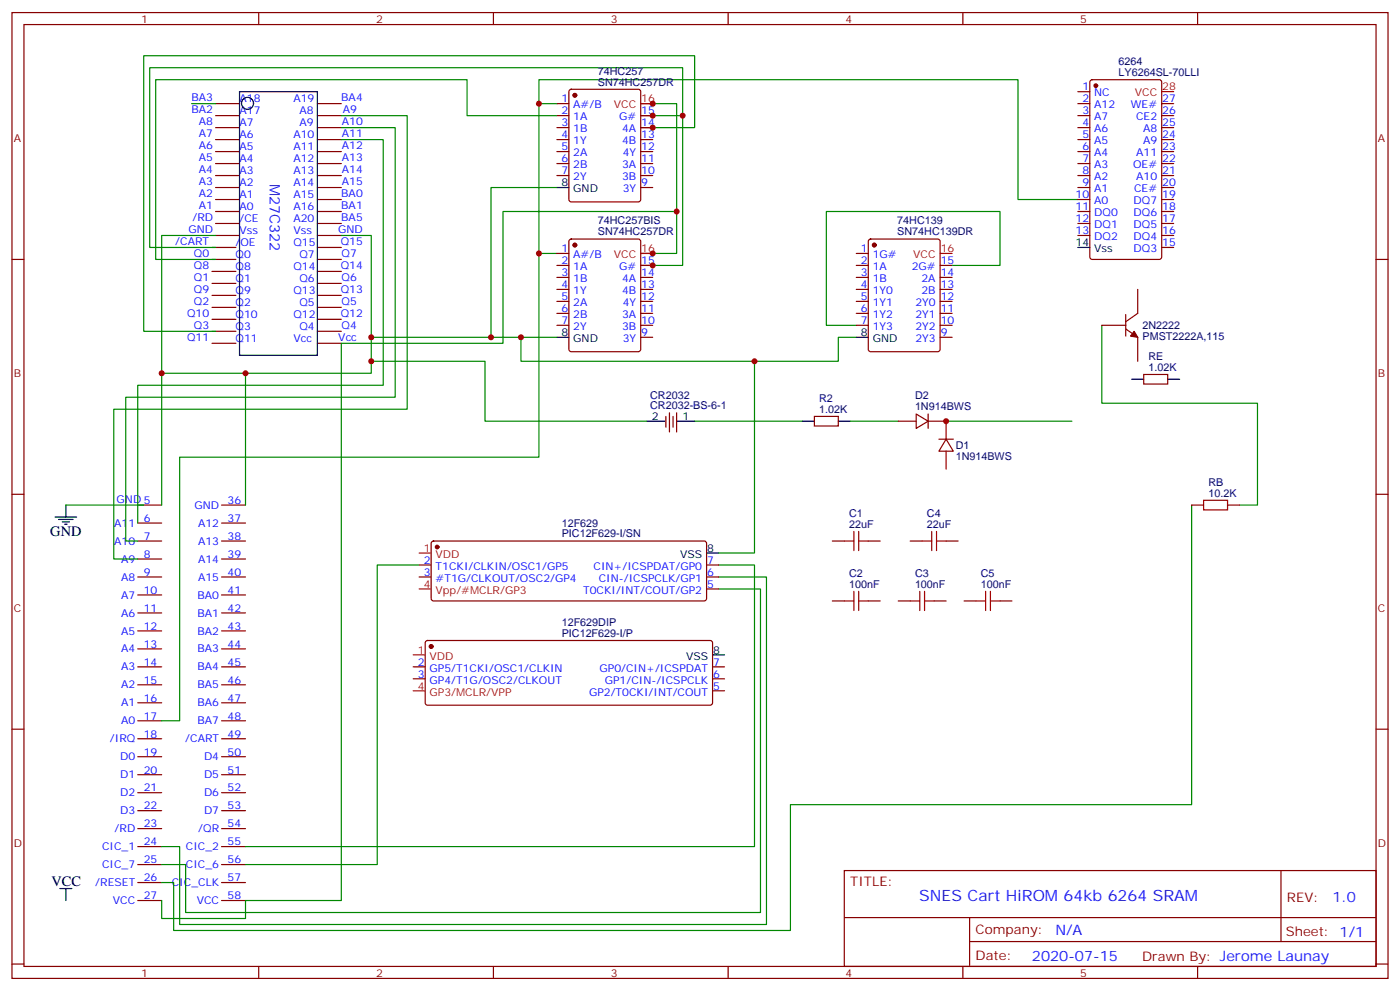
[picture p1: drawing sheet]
<svg xmlns="http://www.w3.org/2000/svg" width="412mm" height="292mm" viewBox="0 0 412 292" stroke-linecap="round" stroke-linejoin="round" font-family="sans-serif">
<g fill="none" stroke="#870000" stroke-width=".35">
<path d="M3.5 3.7h405.4v284.3h-405.4zM7.1 7.2h398.2v277.3h-398.2zM76.2 3.7v3.5M145.3 3.7v3.5M214.5 3.7v3.5M283.6 3.7v3.5M352.8 3.7v3.5M63.5 30.5h7.1M63.5 34h7.1M63.5 37.6h7.1M93.5 30.5h7M93.5 34h7"/>
<path d="M93.5 37.6h7M164 30.5h3.6M164 34h3.6M164 37.6h3.6M167.8 26.5l.5-.2h19.7l.7 .4v32l-.4 .7h-20l-.7-.4v-32zM188.7 34h3.6M188.7 37.6h3.6M317.5 30.5h3.5M317.5 34h3.5M317.5 37.6h3.5M317.5 27h3.5M321.3 23.7l.4-.2h19.8l.6 .4 .1 51.8-.5 .6-20 .1-.6-.5-.1-51.7z"/>
<path d="M342.2 30.5h3.5M342.2 34h3.5M342.2 37.6h3.5M63.5 41.1h7.1M63.5 44.6h7.1M63.5 48.2h7.1M63.5 51.7h7.1M63.5 55.2h7.1M63.5 58.7h7.1M93.5 41.1h7M93.5 44.6h7M93.5 48.2h7"/>
<path d="M93.5 51.7h7M93.5 55.2h7M93.5 58.7h7M164 41.1h3.6M164 44.6h3.6M164 48.2h3.6M164 51.7h3.6M188.7 41.1h3.6M188.7 44.6h3.6M188.7 48.2h3.6M188.7 51.7h3.6M188.7 55.2h3.6"/>
<path d="M317.5 41.1h3.5M317.5 44.6h3.5M317.5 48.2h3.5M317.5 51.7h3.5M317.5 55.2h3.5M317.5 58.7h3.5M342.2 41.1h3.5M342.2 44.6h3.5M342.2 48.2h3.5M342.2 51.7h3.5M342.2 55.2h3.5M342.2 58.7h3.5"/>
<path d="M3.5 76.4h3.6M62.4 76.4h7.1M62.4 72.8h7.1M62.4 79.9h7.1M63.5 62.3h7.1M63.5 65.8h7.1M63.5 69.3h7.1M93.5 76.4h7M93.5 62.3h7M93.5 65.8h7M93.5 69.3h7M93.5 72.8h7"/>
<path d="M93.5 79.9h7M164 74.6h3.6M164 78.1h3.6M167.8 70.6l.5-.2h19.7l.7 .4v32l-.4 .7h-20l-.7-.4v-32zM188.7 78.1h3.6M252.2 74.6h3.6M252.2 78.1h3.6M256 70.6l.5-.2h19.7l.7 .4v32l-.4 .7h-20l-.7-.4v-32zM276.9 78.1h3.6M317.5 62.3h3.5M317.5 65.8h3.5M317.5 69.3h3.5"/>
<path d="M342.2 62.3h3.5M342.2 65.8h3.5M342.2 69.3h3.5M342.2 72.8h3.5M405.3 76.4h3.6M62.4 83.4h7.1M62.4 87h7.1M62.4 90.5h7.1M62.4 94h7.1M62.4 97.5h7.1M93.5 83.4h7M93.5 87h7"/>
<path d="M93.5 90.5h7M93.5 94h7M93.5 97.5h7M164 81.7h3.6M164 85.2h3.6M164 88.7h3.6M164 92.3h3.6M164 95.8h3.6M188.7 81.7h3.6M188.7 85.2h3.6M188.7 88.7h3.6M188.7 92.3h3.6"/>
<path d="M188.7 95.8h3.6M188.7 99.3h3.6M252.2 81.7h3.6M252.2 85.2h3.6M252.2 88.7h3.6M252.2 92.3h3.6M252.2 95.8h3.6M276.9 81.7h3.6M276.9 85.2h3.6M276.9 88.7h3.6M276.9 92.3h3.6M276.9 95.8h3.6"/>
<path d="M276.9 99.3h3.6M324.6 95.8h7M331.6 96.8l3.5 2.5v7.1M331.6 92.6v6.4M335.1 85.2v7.1l-3.5 2.4M62.4 101.1h7.1M93.5 101.1h7M336.9 110.2h7.1v2.9h-7.1zM196.1 122.6v3.2M197.2 121.5v5.7M198.3 122.6v3.2M199.3 121.5v5.7"/>
<path d="M239.9 122.6h7v2.8h-7zM264.6 124h5.3M269.9 121.9l3.5 2.1-3.5 2.1zM273.4 124h5.3v5.3M273.4 121.9v4.2M276.6 129.3h4.2M278.7 129.3l2.1 3.5h-4.2zM278.7 132.8v5.3M3.5 145.5h3.6M40.6 148.7h7M40.6 154h7M40.6 159.3h7"/>
<path d="M65.3 148.7h7M65.3 154h7M65.3 159.3h7M127.2 159.5l.5-.2h80l.4 .7v16.2l-.2 .5-.5 .2h-79.7l-.5-.2-.2-.5v-16.2zM245.2 159.3h3.5M255.8 159.3h3.5M268.1 159.3h3.5M278.7 159.3h3.5M351 148.7h3.5M361.6 148.7h3.5M405.3 145.5h3.6M40.6 164.6h7"/>
<path d="M40.6 169.9h7M40.6 175.2h7M65.3 164.6h7M65.3 169.9h7M65.3 175.2h7M123.5 169.9h3.5M123.5 166.3h3.5M208.1 169.9h3.6M208.1 166.3h3.6M208.1 173.4h3.6M245.2 176.9h3.5M255.8 176.9h3.5"/>
<path d="M264.6 176.9h3.5M275.2 176.9h3.5M284 176.9h3.5M294.6 176.9h3.5M40.6 180.4h7M40.6 185.7h7M40.6 191h7M40.6 196.3h7M65.3 180.4h7M65.3 185.7h7M65.3 191h7M65.3 196.3h7"/>
<path d="M121.7 196.3h3.5M121.7 199.8h3.5M125.5 188.8l.4-.2h83.6l.4 .7v17.6l-.2 .5-.5 .2h-83.3l-.5-.2-.2-.5v-17.6zM209.9 196.3h3.5M209.9 199.8h3.5M3.5 214.7h3.6M40.6 201.6h7M40.6 206.9h7M40.6 212.2h7M40.6 217.5h7M65.3 201.6h7M65.3 206.9h7"/>
<path d="M65.3 212.2h7M65.3 217.5h7M209.9 203.4h3.5M405.3 214.7h3.6M40.6 222.8h7M40.6 228.1h7M40.6 233.4h7M40.6 238.7h7M65.3 222.8h7M65.3 228.1h7M65.3 233.4h7M65.3 238.7h7"/>
<path d="M40.6 243.9h7M40.6 249.2h7M40.6 254.5h7M40.6 259.8h7M65.3 243.9h7M65.3 249.2h7M65.3 254.5h7M65.3 259.8h7M248.7 256.3h156.6v28.2h-156.6zM377.3 256.3v20.9M40.6 265.1h7M65.3 265.1h7"/>
<path d="M248.7 270.1h156.5M285.6 277.2h119.6M285.6 270.1v14.2M3.5 283.8h3.6M76.2 284.5v3.5M145.3 284.5v3.5M214.5 284.5v3.5M283.6 284.5v3.5M352.8 284.5v3.5M405.3 283.8h3.6"/>
</g>
<g fill="none" stroke="#000" stroke-width=".35">
<path d="M70.6 27h22.9v77.6h-22.9zM164 55.2h3.6M317.5 72.8h3.5M164 99.3h3.6M252.2 99.3h3.6M333.4 111.7h3.5M344 111.7h3.5M190.5 124h5.3M199.3 124h5.3M236.4 124h3.5M246.9 124h3.6M16.2 152.2h6.4"/>
<path d="M17.3 152.9h4.2M18.3 153.6h2.2M19 154.3h.8M19.4 148.7v3.5M208.1 162.8h3.6M209.9 192.8h3.5M17.6 261.6h3.6M19.4 261.6v3.5"/>
<circle cx="72.9" cy="30.4" r="1.76"/>
</g>
<g fill="none" stroke="#008700" stroke-width=".35">
<path d="M56.4 30.5h7.1M100.5 37.6h15.9v79.3h-79.4v42.4h3.6M100.5 34h19.4v86.5h-86.4v44.1h7.1M158.7 30.5v-7h141.2v35.2h17.6M164 34h-26.4v-10.5h-91.7v52.9h17.6M164 30.5h-5.3v44.1h5.3M188.7 30.5h10.6v31.8h-51.1v38.8h-47.7v164h-28.2v5.3h-24.7v-5.3M188.7 34h12.4v-14.1h-157v52.9h19.4M188.7 37.6h15.9v-21.2h-162.3v81.1h21.2M201.1 34v44.1h-12.4M100.5 41.1h12.4v72.3h-72.3v40.6M164 55.2h-19.4v44.1h-35.2"/>
<path d="M63.5 69.3h-15.9v79.4M100.5 69.3h8.9v40.6h-61.8M158.7 74.6v60h-105.8v77.6h-5.3M199.3 62.3v12.3h-10.6M280.5 78.1h14.1v-15.8h-51.2v33.5h8.8M144.6 99.3h19.4M153.5 99.3v7.1h93.4v-7.1h5.3M324.6 95.8v22.9h45.8v30h-5.3M72.3 109.9v38.8M109.4 106.4h33.5v17.6h47.6M222.2 106.4v56.4h-10.5M204.6 124h31.8"/>
<path d="M250.5 124h14.1M278.7 124h37M19.4 148.7h22.9M351 148.7v88.2h-118.2v37h-181.6v-14.1h-3.6M123.5 166.3h-12.4v88.2h-38.8M211.7 166.3h10.5v82.9h-149.9M211.7 169.9h14.1v102.3h-172.9v-23h-5.3M211.7 173.4h12.3v95.2h-169.3v-14.1h-7.1"/>
</g>
<g fill="#870000" stroke="#870000" stroke-width=".35">
<path d="M334.1 97.5l1 1.8-2.1-.3z"/>
<circle cx="128.8" cy="161" r=".53"/>
<circle cx="169.3" cy="28" r=".53"/>
<circle cx="169.3" cy="72.1" r=".53"/>
<circle cx="257.5" cy="72.1" r=".53"/>
<circle cx="322.8" cy="25.2" r=".53"/>
<circle cx="127" cy="190.3" r=".53"/>
</g>
<path d="M188.7 30.5h3.6M342.2 27h3.5M188.7 74.6h3.6M276.9 74.6h3.6M123.5 162.8h3.5M123.5 173.4h3.5M121.7 192.8h3.5M121.7 203.4h3.5" fill="none" stroke="#f00" stroke-width=".35"/>
<g fill="none" stroke="#a10000" stroke-width=".35">
<path d="M248.7 159.3h2.8M251.5 156.5v5.6M252.9 156.5v5.6M252.9 159.3h2.9M271.6 159.3h2.9M274.5 156.5v5.6M275.9 159.3h2.8M275.9 156.5v5.6M354.5 147.3h7.1v2.8h-7.1zM248.7 176.9h2.8M251.5 174.1v5.6M252.9 176.9h2.9"/>
<path d="M252.9 174.1v5.6M268.1 176.9h2.8M270.9 174.1v5.6M272.3 176.9h2.9M272.3 174.1v5.6M287.5 176.9h2.8M290.3 174.1v5.6M291.7 176.9h2.9M291.7 174.1v5.6"/>
</g>
<g fill="#c00">
<circle cx="278.7" cy="124" r=".88"/>
<circle cx="109.4" cy="106.4" r=".88"/>
<circle cx="153.5" cy="99.3" r=".88"/>
<circle cx="144.6" cy="99.3" r=".88"/>
<circle cx="199.3" cy="62.3" r=".88"/>
<circle cx="158.8" cy="74.6" r=".88"/>
<circle cx="109.4" cy="99.3" r=".88"/>
<circle cx="47.6" cy="109.9" r=".88"/>
<circle cx="72.3" cy="109.9" r=".88"/>
<circle cx="201.1" cy="34" r=".88"/>
<circle cx="158.8" cy="30.5" r=".88"/>
<circle cx="222.3" cy="106.4" r=".88"/>
<circle cx="192.3" cy="37.6" r=".88"/>
<circle cx="192.3" cy="34" r=".88"/>
<circle cx="192.3" cy="30.5" r=".88"/>
<circle cx="192.3" cy="78.1" r=".88"/>
<circle cx="192.3" cy="74.6" r=".88"/>
</g>
<text font-size="4.6" fill="#00f" x="270.8" y="265.3">SNES Cart HiROM 64kb 6264 SRAM</text>
<g font-size="4.2" fill="#00f">
<text x="79.5" y="54" transform="rotate(90 79.5 54)">M27C322</text>
<text x="392.5" y="265.6">1.0</text>
<text x="310.9" y="275.1">N/A</text>
<text x="304" y="282.9">2020-07-15</text>
</g>
<g font-size="4.2">
<text x="14.8" y="157.9">GND</text>
<text x="15.2" y="260.9">VCC</text>
</g>
<g font-size="3.9" fill="#800">
<text x="250.5" y="260.9">TITLE:</text>
<text x="379.1" y="265.6">REV:</text>
<text x="287.4" y="275.1">Company:</text>
<text x="378.7" y="275.7">Sheet: 1/1</text>
<text x="287.4" y="282.8">Date:</text>
<text x="336.4" y="282.8">Drawn By: Jerome Launay</text>
</g>
<g font-size="3.2" fill="#800">
<text x="41.6" y="6.7">1</text>
<text x="110.8" y="6.7">2</text>
<text x="179.9" y="6.7">3</text>
<text x="249.1" y="6.7">4</text>
<text x="318.2" y="6.7">5</text>
<text x="4.1" y="41.8">A</text>
<text x="405.9" y="41.8">A</text>
<text x="4.1" y="110.9">B</text>
<text x="405.9" y="110.9">B</text>
<text x="4.1" y="180.1">C</text>
<text x="405.9" y="180.1">C</text>
<text x="4.1" y="249.2">D</text>
<text x="405.9" y="249.2">D</text>
<text x="41.6" y="287.5">1</text>
<text x="110.8" y="287.5">2</text>
<text x="179.9" y="287.5">3</text>
<text x="249.1" y="287.5">4</text>
<text x="318.2" y="287.5">5</text>
</g>
<g font-size="3.2" fill="#000080">
<text x="176.1" y="22">74HC257</text>
<text x="329.5" y="22.3">LY6264SL-70LLI</text>
<text x="329.5" y="19.1">6264</text>
<text x="176.1" y="25.2">SN74HC257DR</text>
<text x="176.1" y="69.3">SN74HC257DR</text>
<text x="176.1" y="66.1">74HC257BIS</text>
<text x="264.3" y="69.3">SN74HC139DR</text>
<text x="264.3" y="66.1">74HC139</text>
<text x="336.5" y="100.1">PMST2222A,115</text>
<text x="336.5" y="96.9">2N2222</text>
<text x="338.3" y="106">RE</text>
<text x="338.3" y="109.2">1.02K</text>
<text x="191.5" y="117.3">CR2032</text>
<text x="241.3" y="118.3">R2</text>
<text x="269.5" y="117.6">D2</text>
<text x="191.5" y="120.5">CR2032-BS-6-1</text>
<text x="241.3" y="121.5">1.02K</text>
<text x="269.5" y="120.8">1N914BWS</text>
<text x="281.5" y="135.4">1N914BWS</text>
<text x="281.5" y="132.2">D1</text>
<text x="356" y="143">RB</text>
<text x="356" y="146.2">10.2K</text>
<text x="165.5" y="155">12F629</text>
<text x="250.1" y="155.4">22uF</text>
<text x="250.1" y="152.2">C1</text>
<text x="273.1" y="155.4">22uF</text>
<text x="273.1" y="152.2">C4</text>
<text x="165.5" y="158.2">PIC12F629-I/SN</text>
<text x="250.1" y="173">100nF</text>
<text x="250.1" y="169.8">C2</text>
<text x="269.5" y="173">100nF</text>
<text x="269.5" y="169.8">C3</text>
<text x="288.9" y="173">100nF</text>
<text x="288.9" y="169.8">C5</text>
<text x="165.5" y="184.3">12F629DIP</text>
<text x="165.5" y="187.5">PIC12F629-I/P</text>
</g>
<g font-size="3.2" fill="#00f">
<text x="56.4" y="29.8">BA3</text>
<text x="100.5" y="29.8">BA4</text>
<text x="318.8" y="26.6">1</text>
<text x="322.3" y="28.4">NC</text>
<text x="56.4" y="33.3">BA2</text>
<text x="70.6" y="30.2">A18</text>
<text x="70.6" y="33.7">A17</text>
<text x="86.4" y="30.2">A19</text>
<text x="88.2" y="33.7">A8</text>
<text x="100.9" y="33.3">A9</text>
<text x="165.4" y="30.2">1</text>
<text x="165.4" y="33.7">2</text>
<text x="168.9" y="31.9">A#/B</text>
<text x="168.9" y="35.5">1A</text>
<text x="182.4" y="35.5">G#</text>
<text x="188.9" y="33.7">15</text>
<text x="318.8" y="30.2">2</text>
<text x="318.8" y="33.7">3</text>
<text x="322.3" y="31.9">A12</text>
<text x="322.3" y="35.5">A7</text>
<text x="333.1" y="31.9">WE#</text>
<text x="334.7" y="35.5">CE2</text>
<text x="342.4" y="33.7">26</text>
<text x="342.4" y="30.2">27</text>
<text x="58.6" y="36.9">A8</text>
<text x="58.6" y="40.4">A7</text>
<text x="70.6" y="37.2">A7</text>
<text x="70.6" y="40.7">A6</text>
<text x="86.4" y="40.7">A10</text>
<text x="88.2" y="37.2">A9</text>
<text x="100.7" y="40.4">A11</text>
<text x="100.7" y="36.9">A10</text>
<text x="165.4" y="37.2">3</text>
<text x="165.4" y="40.7">4</text>
<text x="168.9" y="39">1B</text>
<text x="183.2" y="39">4A</text>
<text x="188.9" y="40.7">13</text>
<text x="188.9" y="37.2">14</text>
<text x="318.8" y="37.2">4</text>
<text x="318.8" y="40.7">5</text>
<text x="322.3" y="39">A6</text>
<text x="336.7" y="39">A8</text>
<text x="342.4" y="40.7">24</text>
<text x="342.4" y="37.2">25</text>
<text x="58.6" y="43.9">A6</text>
<text x="58.6" y="47.4">A5</text>
<text x="70.6" y="44.3">A5</text>
<text x="70.6" y="47.8">A4</text>
<text x="86.4" y="47.8">A12</text>
<text x="86.4" y="44.3">A11</text>
<text x="100.7" y="47.4">A13</text>
<text x="100.7" y="43.9">A12</text>
<text x="165.4" y="44.3">5</text>
<text x="165.4" y="47.8">6</text>
<text x="168.9" y="42.5">1Y</text>
<text x="168.9" y="46">2A</text>
<text x="183.2" y="42.5">4B</text>
<text x="183.5" y="46">4Y</text>
<text x="188.9" y="47.8">11</text>
<text x="188.9" y="44.3">12</text>
<text x="318.8" y="44.3">6</text>
<text x="318.8" y="47.8">7</text>
<text x="322.3" y="42.5">A5</text>
<text x="322.3" y="46">A4</text>
<text x="334.7" y="46">A11</text>
<text x="336.7" y="42.5">A9</text>
<text x="342.4" y="47.8">22</text>
<text x="342.4" y="44.3">23</text>
<text x="58.6" y="51">A4</text>
<text x="70.6" y="51.3">A3</text>
<text x="86.4" y="51.3">A13</text>
<text x="100.7" y="51">A14</text>
<text x="165.4" y="51.3">7</text>
<text x="168.9" y="49.6">2B</text>
<text x="168.9" y="53.1">2Y</text>
<text x="183.2" y="53.1">3B</text>
<text x="183.2" y="49.6">3A</text>
<text x="188.9" y="51.3">10</text>
<text x="318.8" y="51.3">8</text>
<text x="322.3" y="49.6">A3</text>
<text x="322.3" y="53.1">A2</text>
<text x="333.8" y="49.6">OE#</text>
<text x="334.7" y="53.1">A10</text>
<text x="342.4" y="51.3">21</text>
<text x="58.6" y="54.5">A3</text>
<text x="58.6" y="58">A2</text>
<text x="70.6" y="54.9">A2</text>
<text x="70.6" y="58.4">A1</text>
<text x="86.4" y="58.4">A15</text>
<text x="86.4" y="54.9">A14</text>
<text x="100.5" y="58">BA0</text>
<text x="100.7" y="54.5">A15</text>
<text x="183.5" y="56.6">3Y</text>
<text x="188.9" y="54.9">9</text>
<text x="316.8" y="58.4">10</text>
<text x="318.8" y="54.9">9</text>
<text x="322.3" y="56.6">A1</text>
<text x="334.1" y="56.6">CE#</text>
<text x="342.4" y="58.4">19</text>
<text x="342.4" y="54.9">20</text>
<text x="56.7" y="65.1">/RD</text>
<text x="58.6" y="61.6">A1</text>
<text x="70.6" y="61.9">A0</text>
<text x="70.6" y="65.4">/CE</text>
<text x="86.4" y="65.4">A20</text>
<text x="86.4" y="61.9">A16</text>
<text x="100.5" y="65.1">BA5</text>
<text x="100.5" y="61.6">BA1</text>
<text x="316.8" y="61.9">11</text>
<text x="316.8" y="65.4">12</text>
<text x="322.3" y="60.1">A0</text>
<text x="322.3" y="63.7">DQ0</text>
<text x="333.9" y="63.7">DQ6</text>
<text x="333.9" y="60.1">DQ7</text>
<text x="342.4" y="65.4">17</text>
<text x="342.4" y="61.9">18</text>
<text x="55.5" y="68.6">GND</text>
<text x="70.6" y="69">Vss</text>
<text x="86.4" y="69">Vss</text>
<text x="99.6" y="68.6">GND</text>
<text x="316.8" y="69">13</text>
<text x="322.3" y="67.2">DQ1</text>
<text x="322.3" y="70.7">DQ2</text>
<text x="333.9" y="70.7">DQ4</text>
<text x="333.9" y="67.2">DQ5</text>
<text x="342.4" y="69">16</text>
<text x="51.6" y="72.1">/CART</text>
<text x="57.1" y="75.6">Q0</text>
<text x="69.4" y="72.4">/OE</text>
<text x="69.4" y="75.9">Q0</text>
<text x="86.4" y="72.5">Q15</text>
<text x="88.2" y="76">Q7</text>
<text x="100.4" y="72.1">Q15</text>
<text x="100.6" y="75.7">Q7</text>
<text x="165.4" y="74.3">1</text>
<text x="165.4" y="77.8">2</text>
<text x="168.9" y="76">A#/B</text>
<text x="188.9" y="77.8">15</text>
<text x="253.6" y="74.3">1</text>
<text x="253.6" y="77.8">2</text>
<text x="257.1" y="76">1G#</text>
<text x="277.1" y="77.8">15</text>
<text x="333.9" y="74.3">DQ3</text>
<text x="342.4" y="72.5">15</text>
<text x="57.1" y="79.1">Q8</text>
<text x="57.1" y="82.6">Q1</text>
<text x="69.4" y="79.5">Q8</text>
<text x="69.4" y="83">Q1</text>
<text x="86.4" y="79.6">Q14</text>
<text x="88.2" y="83.1">Q6</text>
<text x="100.4" y="79.2">Q14</text>
<text x="100.6" y="82.7">Q6</text>
<text x="165.4" y="81.3">3</text>
<text x="168.9" y="79.6">1A</text>
<text x="168.9" y="83.1">1B</text>
<text x="182.4" y="79.6">G#</text>
<text x="183.2" y="83.1">4A</text>
<text x="188.9" y="81.3">14</text>
<text x="253.6" y="81.3">3</text>
<text x="257.1" y="79.6">1A</text>
<text x="257.1" y="83.1">1B</text>
<text x="268.6" y="79.6">2G#</text>
<text x="271.4" y="83.1">2A</text>
<text x="277.1" y="81.3">14</text>
<text x="57.1" y="86.2">Q9</text>
<text x="57.1" y="89.7">Q2</text>
<text x="69.4" y="86.5">Q9</text>
<text x="86.4" y="86.6">Q13</text>
<text x="100.4" y="86.3">Q13</text>
<text x="100.6" y="89.8">Q5</text>
<text x="165.4" y="84.8">4</text>
<text x="165.4" y="88.4">5</text>
<text x="168.9" y="86.6">1Y</text>
<text x="183.2" y="86.6">4B</text>
<text x="188.9" y="88.4">12</text>
<text x="188.9" y="84.8">13</text>
<text x="253.6" y="84.8">4</text>
<text x="253.6" y="88.4">5</text>
<text x="257.1" y="86.6">1Y0</text>
<text x="271.4" y="86.6">2B</text>
<text x="277.1" y="88.4">12</text>
<text x="277.1" y="84.8">13</text>
<text x="55.1" y="93.2">Q10</text>
<text x="69.4" y="90">Q2</text>
<text x="69.4" y="93.6">Q10</text>
<text x="86.4" y="93.7">Q12</text>
<text x="88.2" y="90.1">Q5</text>
<text x="100.4" y="93.3">Q12</text>
<text x="165.4" y="91.9">6</text>
<text x="165.4" y="95.4">7</text>
<text x="168.9" y="90.1">2A</text>
<text x="168.9" y="93.7">2B</text>
<text x="183.2" y="93.7">3A</text>
<text x="183.5" y="90.1">4Y</text>
<text x="188.9" y="95.4">10</text>
<text x="188.9" y="91.9">11</text>
<text x="253.6" y="91.9">6</text>
<text x="253.6" y="95.4">7</text>
<text x="257.1" y="90.1">1Y1</text>
<text x="257.1" y="93.7">1Y2</text>
<text x="269.6" y="93.7">2Y1</text>
<text x="269.6" y="90.1">2Y0</text>
<text x="277.1" y="95.4">10</text>
<text x="277.1" y="91.9">11</text>
<text x="55.1" y="100.3">Q11</text>
<text x="57.1" y="96.7">Q3</text>
<text x="69.4" y="97.1">Q3</text>
<text x="69.4" y="100.6">Q11</text>
<text x="86.4" y="100.7">Vcc</text>
<text x="88.2" y="97.2">Q4</text>
<text x="99.7" y="100.4">Vcc</text>
<text x="100.6" y="96.8">Q4</text>
<text x="168.9" y="97.2">2Y</text>
<text x="183.2" y="97.2">3B</text>
<text x="183.5" y="100.7">3Y</text>
<text x="188.9" y="99">9</text>
<text x="257.1" y="97.2">1Y3</text>
<text x="269.6" y="100.7">2Y3</text>
<text x="269.6" y="97.2">2Y2</text>
<text x="277.1" y="99">9</text>
<text x="34.3" y="148">GND 5</text>
<text x="57.3" y="149.8">GND</text>
<text x="67" y="148.3">36</text>
<text x="33.7" y="155">A11</text>
<text x="42.3" y="153.6">6</text>
<text x="58.4" y="155">A12</text>
<text x="67" y="153.6">37</text>
<text x="33.7" y="160.3">A10</text>
<text x="42.3" y="158.9">7</text>
<text x="58.4" y="160.3">A13</text>
<text x="67" y="158.9">38</text>
<text x="35.7" y="165.6">A9</text>
<text x="42.3" y="164.2">8</text>
<text x="58.4" y="165.6">A14</text>
<text x="67" y="164.2">39</text>
<text x="124.8" y="166">2</text>
<text x="128.3" y="167.7">T1CKI/CLKIN/OSC1/GP5</text>
<text x="174.8" y="167.7">CIN+/ICSPDAT/GP0</text>
<text x="208.3" y="166">7</text>
<text x="35.7" y="170.9">A8</text>
<text x="42.3" y="169.5">9</text>
<text x="58.4" y="170.9">A15</text>
<text x="67" y="169.5">40</text>
<text x="124.8" y="169.5">3</text>
<text x="128.3" y="171.3">#T1G/CLKOUT/OSC2/GP4</text>
<text x="176.4" y="171.3">CIN-/ICSPCLK/GP1</text>
<text x="208.3" y="173">5</text>
<text x="208.3" y="169.5">6</text>
<text x="35.7" y="176.2">A7</text>
<text x="42.3" y="174.8">10</text>
<text x="58.2" y="176.2">BA0</text>
<text x="67" y="174.8">41</text>
<text x="171.7" y="174.8">T0CKI/INT/COUT/GP2</text>
<text x="35.7" y="181.5">A6</text>
<text x="42.3" y="180.1">11</text>
<text x="42.3" y="185.4">12</text>
<text x="58.2" y="181.5">BA1</text>
<text x="67" y="180.1">42</text>
<text x="67" y="185.4">43</text>
<text x="35.7" y="186.8">A5</text>
<text x="42.3" y="190.7">13</text>
<text x="58.2" y="186.8">BA2</text>
<text x="67" y="190.7">44</text>
<text x="35.7" y="192.1">A4</text>
<text x="35.7" y="197.4">A3</text>
<text x="42.3" y="196">14</text>
<text x="58.2" y="192.1">BA3</text>
<text x="58.2" y="197.4">BA4</text>
<text x="67" y="196">45</text>
<text x="123" y="196">2</text>
<text x="126.5" y="197.7">GP5/T1CKI/OSC1/CLKIN</text>
<text x="176.6" y="197.7">GP0/CIN+/ICSPDAT</text>
<text x="210.1" y="196">7</text>
<text x="35.7" y="202.7">A2</text>
<text x="42.3" y="201.3">15</text>
<text x="58.2" y="202.7">BA5</text>
<text x="67" y="201.3">46</text>
<text x="123" y="199.5">3</text>
<text x="126.5" y="201.3">GP4/T1G/OSC2/CLKOUT</text>
<text x="178.1" y="201.3">GP1/CIN-/ICSPCLK</text>
<text x="210.1" y="203">5</text>
<text x="210.1" y="199.5">6</text>
<text x="35.7" y="208">A1</text>
<text x="42.3" y="206.6">16</text>
<text x="58.2" y="208">BA6</text>
<text x="67" y="206.6">47</text>
<text x="173.5" y="204.8">GP2/T0CKI/INT/COUT</text>
<text x="35.7" y="213.3">A0</text>
<text x="42.3" y="211.8">17</text>
<text x="58.2" y="213.3">BA7</text>
<text x="67" y="211.8">48</text>
<text x="32.4" y="218.5">/IRQ</text>
<text x="42.3" y="217.1">18</text>
<text x="54.6" y="218.5">/CART</text>
<text x="67" y="217.1">49</text>
<text x="35.4" y="223.8">D0</text>
<text x="42.3" y="222.4">19</text>
<text x="42.3" y="227.7">20</text>
<text x="60.1" y="223.8">D4</text>
<text x="67" y="222.4">50</text>
<text x="67" y="227.7">51</text>
<text x="35.4" y="229.1">D1</text>
<text x="42.3" y="233">21</text>
<text x="60.1" y="229.1">D5</text>
<text x="67" y="233">52</text>
<text x="35.4" y="234.4">D2</text>
<text x="35.4" y="239.7">D3</text>
<text x="42.3" y="238.3">22</text>
<text x="60.1" y="234.4">D6</text>
<text x="60.1" y="239.7">D7</text>
<text x="67" y="238.3">53</text>
<text x="33.8" y="245">/RD</text>
<text x="42.3" y="243.6">23</text>
<text x="58.4" y="245">/QR</text>
<text x="67" y="243.6">54</text>
<text x="30.1" y="250.3">CIC_1</text>
<text x="42.3" y="248.9">24</text>
<text x="54.8" y="250.3">CIC_2</text>
<text x="67" y="248.9">55</text>
<text x="30.1" y="255.6">CIC_7</text>
<text x="42.3" y="254.2">25</text>
<text x="54.8" y="255.6">CIC_6</text>
<text x="67" y="254.2">56</text>
<text x="28.1" y="260.9">/RESET</text>
<text x="42.3" y="259.5">26</text>
<text x="50.6" y="260.9">CIC_CLK</text>
<text x="67" y="259.5">57</text>
<text x="33.3" y="266.2">VCC</text>
<text x="42.3" y="264.8">27</text>
<text x="58" y="266.2">VCC</text>
<text x="67" y="264.8">58</text>
</g>
<g font-size="3.2" fill="#f00">
<text x="334.3" y="28.4">VCC</text>
<text x="342.4" y="26.6">28</text>
<text x="180.8" y="31.9">VCC</text>
<text x="188.9" y="30.2">16</text>
<text x="180.8" y="76">VCC</text>
<text x="188.9" y="74.3">16</text>
<text x="269" y="76">VCC</text>
<text x="277.1" y="74.3">16</text>
<text x="124.8" y="162.5">1</text>
<text x="128.3" y="164.2">VDD</text>
<text x="124.8" y="173">4</text>
<text x="128.3" y="174.8">Vpp/#MCLR/GP3</text>
<text x="123" y="192.4">1</text>
<text x="126.5" y="194.2">VDD</text>
<text x="123" y="203">4</text>
<text x="126.5" y="204.8">GP3/MCLR/VPP</text>
</g>
<g font-size="3.2">
<text x="165.4" y="54.9">8</text>
<text x="168.9" y="56.6">GND</text>
<text x="316.8" y="72.5">14</text>
<text x="322.3" y="74.3">Vss</text>
<text x="165.4" y="99">8</text>
<text x="168.9" y="100.7">GND</text>
<text x="253.6" y="99">8</text>
<text x="257.1" y="100.7">GND</text>
<text x="192" y="123.6">2</text>
<text x="201.1" y="123.6">1</text>
<text x="200.3" y="164.2">VSS</text>
<text x="208.3" y="162.5">8</text>
<text x="202.1" y="194.2">VSS</text>
<text x="210.1" y="192.4">8</text>
</g>
</svg>
